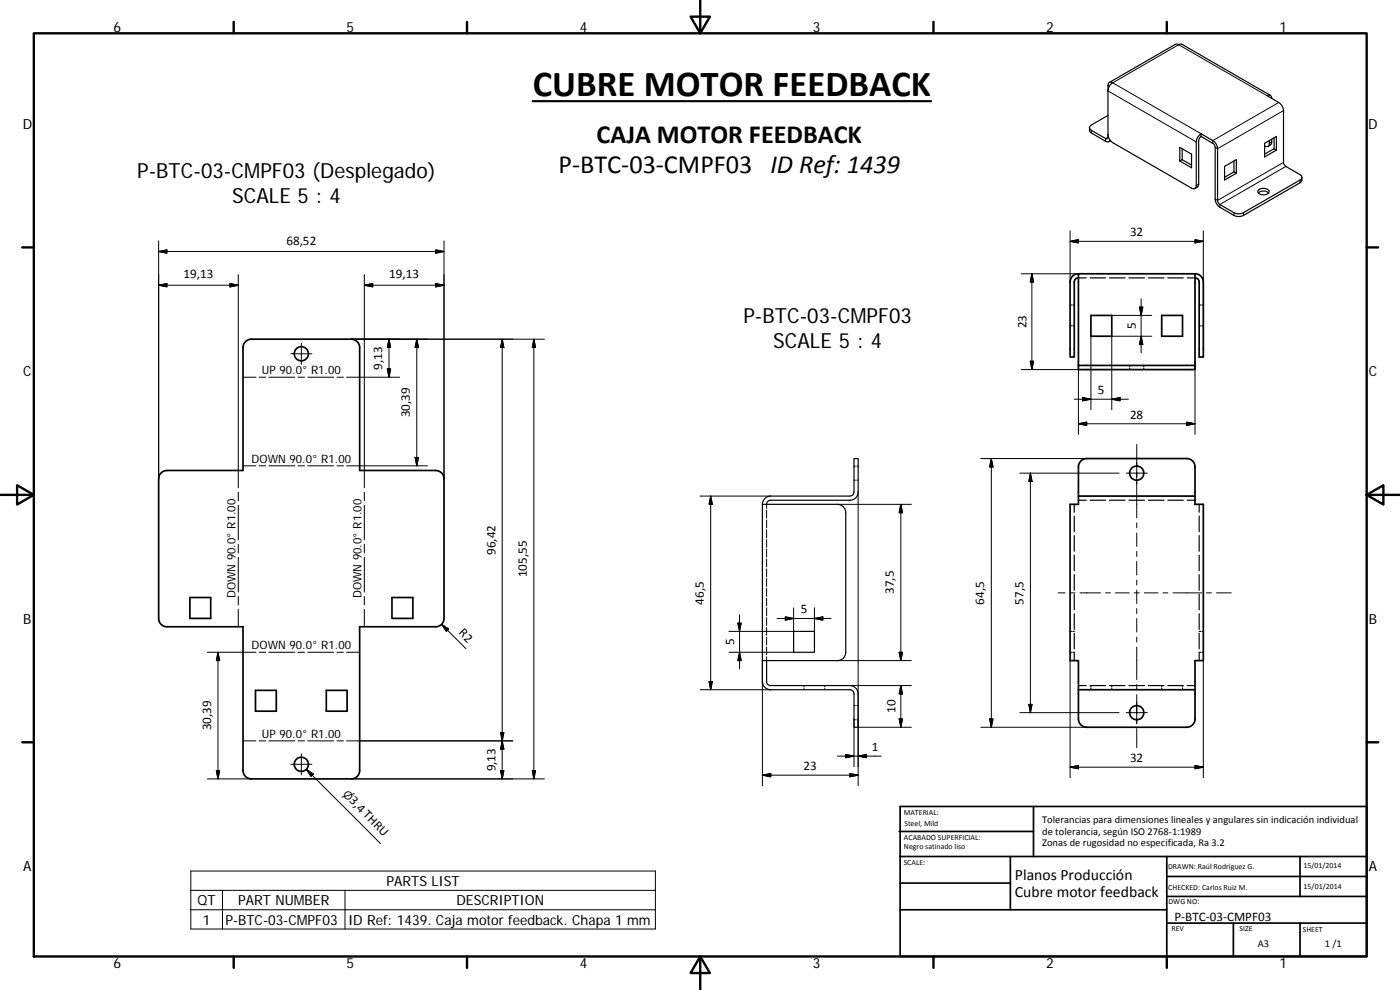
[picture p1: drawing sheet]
<svg xmlns="http://www.w3.org/2000/svg" width="420mm" height="297mm" viewBox="0 0 420 297" stroke-linecap="round" stroke-linejoin="round" font-family="sans-serif">
<g fill="none" stroke="#000" stroke-width=".51">
<path d="M323.6 82.1a2.47 2.47 0 0 0-2.4 2.5v22.5h1.2v-22.5a1.23 1.23 0 0 1 1.2-1.2M327.4 94.6h6.3v6.3h-6.3zM348.6 94.6h6.3v6.3h-6.3zM358.6 82.1v27.5M358.6 82.1h-35v27.5M358.6 82.1a2.47 2.47 0 0 1 2.5 2.5v22.5h-1.2v-22.5a1.23 1.23 0 0 0-1.3-1.2M73.8 102.4l.9-.5 .7-.1h30a2.51 2.51 0 0 1 2.5 2.5v36.9h22.9a2.48 2.48 0 0 1 2.5 2.5v41.8a2.44 2.44 0 0 1-2.5 2.5h-22.9v43.2a2.51 2.51 0 0 1-2.5 2.5h-30a2.51 2.51 0 0 1-2.5-2.5v-43.2h-22.8a2.47 2.47 0 0 1-2.5-2.5v-41.8a2.51 2.51 0 0 1 2.5-2.5h22.8v-36.9l.3-1.1zM323.6 109.6h35v1.3h-35zM323.6 148.8v-8.7a2.51 2.51 0 0 1 2.5-2.5h30.1a2.48 2.48 0 0 1 2.4 2.5v8.7M358.6 148.8v2.5h2.5v46.9h-2.5v8.7M358.6 148.8h-35v2.5h-2.4v46.9h2.4v8.7M57 179.3h6.2v6.2h-6.2z"/>
<path d="M117.6 179.3h6.3v6.2h-6.3zM76.7 207.1h6.2v6.3h-6.2zM97.9 207.1h6.3v6.3h-6.3zM323.6 206.9h35M323.6 206.9v8.8a2.51 2.51 0 0 0 2.5 2.5h30.1a2.48 2.48 0 0 0 2.4-2.5v-8.8M269.8 249.5h40.4M270.1 257h140.1M270.1 242h140.1v45h-140.1zM303.2 257v16M310.2 242v15M350.2 257v30M390.2 257v12"/>
<path d="M270.1 273h80.1M270.1 265h33.1M350.2 277h60M350.2 269h60M350.2 263h60M370.2 277v10M390.2 277v10"/>
<circle cx="90.4" cy="106.1" r="2.13"/>
<circle cx="341.2" cy="142" r="2.12"/>
<circle cx="341.2" cy="213.8" r="2.13"/>
<circle cx="90.4" cy="229.3" r="2.12"/>
</g>
<g fill="none" stroke="#000" stroke-width=".3">
<path d="M327.6 39.1v.8M332.5 27.3l26.5 15.3M332.5 25.7l.4 .2M380.2 28.7l-26.5-15.3-19.8 11.4 26.6 15.3M383.8 30.8l-19.8 11.4v.8M385.2 33.2l-19.8 11.4-.7-.4M332.7 41.3l-.2-.1-.7 .4v.8M359.7 55.2l-.7 .4M381.7 42.6l-.8 .4M385.2 48.7l-19.8 11.4-.7-.4M385.9 49.9l-19.8 11.5v.8M390.2 54v.8"/>
<path d="M47.6 75.5l2.5-.5v1zM47.6 75.5h85.7M47.6 72.3v71.4M130.8 75l2.5 .5-2.5 .5zM133.3 72.3v71.4M321.2 72.4l2.4-.5v1zM321.2 72.4h39.9M321.2 69.2v15.4M358.6 71.9l2.5 .5-2.5 .5zM361.1 69.2v15.4M370.3 63.8v.8M373.2 63.8v.8"/>
<path d="M47.6 85.6l2.5-.5v1zM47.6 85.6h23.9M69 85.1l2.5 .5-2.5 .5zM71.5 82.4v64M109.3 82.4v64M109.3 85.6l2.6-.5v1zM109.3 85.6h24M130.8 85.1l2.5 .5-2.5 .5zM306.5 82.1h17.1M309.7 82.1v28.8M309.7 82.1l.5 2.5h-1zM333.7 94.6h11.9"/>
<path d="M342 92.1h1l-.5 2.5zM342.5 89.6v16.3M72.9 113.2h3.9M77.8 113.2h1.9M80.7 113.2h7.8M87.3 106.2h6.3M89.4 113.2h2M90.4 103v6.3M92.4 113.2h7.7M101.1 113.2h1.9M104 113.2h15.9M105.4 101.8h58"/>
<path d="M116.2 110.7h1l-.5 2.5zM116.7 101.8v11.4M116.7 101.8l.5 2.5h-1zM125.1 101.8v38M125.1 101.8l.5 2.5h-1zM150.7 101.8v131.9M150.7 101.8l.5 2.5h-1zM160.2 101.8v131.9M160.2 101.8l.5 2.5h-1zM306.5 110.9h19.6M309.2 108.4h1l-.5 2.5zM322.4 119.8h16.3"/>
<path d="M323.6 108.4v21.9M324.9 119.3l2.5 .5-2.5 .5zM327.4 100.9v22.1M333.7 119.8l2.4-.5v1zM342.5 100.9l.5 2.5h-1zM345.6 100.9h-11.9v22.1M358.6 108.4v21.9M72.9 139.8h3.9M77.8 139.8h1.9M80.7 139.8h7.8M89.4 139.8h2M92.4 139.8h7.7"/>
<path d="M101.1 139.8h1.9M104 139.8h24.3M124.6 137.3h1l-.5 2.5zM256.3 139.8h.4M257.1 139.8h.4M294.3 137.6h31.8M297.5 137.6v80.6M297.5 137.6l.5 2.5h-1zM323.6 127.1l2.5-.5v1.1zM323.6 127.1h35M341.2 133.3v22.1M356.2 126.6l2.4 .5-2.4 .6z"/>
<path d="M71.5 147.7v2.6M71.5 151.6v10.4M109.3 147.7v2.6M109.3 151.6v10.4M210.1 148.8h21.2M213.3 148.8v58.1M213.3 148.8l.5 2.5h-1zM230.1 151.3v1.2M230.1 153.1v2.3M230.1 156v2.4M230.1 158.9v2.4M251.3 151.3h22.2"/>
<path d="M256.3 144.1h.4M257.1 144.1h.4M257.5 147.6v88.2M270.4 151.3v46.9M270.4 151.3l.5 2.5h-1.1zM306.1 142h29.7M309.2 142v71.8M309.2 142l.5 2.5h-.9zM338 142h6.3M341.2 156.9v1.5M341.2 159.9v4.1M71.5 163.3v2.6"/>
<path d="M71.5 167.2v10.4M71.5 178.9v2.6M109.3 163.3v2.6M109.3 167.2v10.4M109.3 178.9v2.6M230.1 161.9v2.3M230.1 164.8v2.4M230.1 167.7v2.4M230.1 170.7v2.3M230.1 173.6v2.3M230.1 176.5v2.4M230.1 179.5v2.3"/>
<path d="M317.6 177.9h2M321.1 177.9h1.5M324.1 177.9h6.2M331.8 177.9h1.5M334.8 177.9h4.1M340.4 177.9h1.5M341.2 165.4v1.6M341.2 168.5v4M341.2 174v1.5M341.2 177v4.1M343.4 177.9h4.1M349 177.9h1.5"/>
<path d="M352 177.9h8.6M362.1 177.9h1.5M365.1 177.9h4.4M62.2 195.7h14.6M65.4 195.7l.5 2.5h-1zM65.4 195.7v38M71.5 182.8v5.2M77.8 195.7h1.9M80.7 195.7h7.8M89.4 195.7h2M92.4 195.7h7.7M101.1 195.7h1.9"/>
<path d="M104 195.7h3.9M109.3 182.8v5.2M132.5 187.3l2.1 1.4-.6 .7zM132.5 187.3l7.3 7.3M218.8 195.7h19.4M221.4 187h1l-.5 2.4zM221.9 184.4v16.3M221.9 195.7l.5 2.5h-1zM228.8 198.2v37.6M230.1 182.4v2.3M230.1 185.3v2.4M230.1 188.3v2.3"/>
<path d="M230.1 191.2v2.3M230.1 194.1v2.4M230.1 197v1.2M233.2 185.6h16.2M235.7 185.1l2.5 .5-2.5 .5zM238.2 182.4v7h-19.4M244.4 182.4v7M244.4 185.6l2.5-.5v1zM251.3 198.2h22.2M269.8 195.7h1.1l-.5 2.5zM321.2 198.2v35.2M341.2 182.6v1.5"/>
<path d="M341.2 185.6v4.1M341.2 191.2v1.5M341.2 194.1v9.8M361.1 198.2v35.2M150.2 219.8h1l-.5 2.5zM210.1 206.9h21.2M212.8 204.5h1l-.5 2.4zM241.3 205.7v.4M241.3 206.5v.4M247.5 205.7v.4M247.5 206.5v.4M255.1 205.7h18.4"/>
<path d="M256.3 216h.4M256.3 211.7h.4M256.3 215.7v14.3M257.1 216h.4M257.1 211.7h.4M257.5 218.2h16M269.8 215.7h1.1l-.5 2.5zM270.4 205.7v12.5M270.4 205.7l.5 2.5h-1.1zM294.3 218.2h31.8M297 215.7h1l-.5 2.5zM306.1 213.8h29.7"/>
<path d="M308.8 211.3h.9l-.5 2.5zM338 213.8h6.3M341.2 205.4v1.5M341.2 208.4v8.7M341.2 218.6v5.7M62.2 233.7h13.2M64.9 231.2h1l-.5 2.5zM72.9 222.3h3.9M77.8 222.3h1.9M80.7 222.3h7.8M87.3 229.3h6.3M89.4 222.3h2"/>
<path d="M90.4 226.1v6.4M91.9 230.8l2.1 1.4-.7 .7zM91.9 230.8l22.3 22.3M92.4 222.3h7.7M101.1 222.3h1.9M104 222.3h49.9M105.4 233.7h58M150.2 231.2h1l-.5 2.5zM150.7 222.3l.5 2.5h-1zM159.7 231.2h1l-.5 2.5zM228.8 232.6l2.5-.5v1zM228.8 232.6h28.7"/>
<path d="M251.3 226.9h13.2M253.8 226.4l2.5 .5-2.5 .5zM255.1 232.1l2.4 .5-2.4 .5zM257.5 226.9l2.6-.5v1zM321.2 230.2l2.4-.5v1zM321.2 230.2h39.9M358.6 229.7l2.5 .5-2.5 .5zM57.3 261.3h139.4v17.4h-139.4zM57.3 267.1h139.4M57.3 273h139.4M66.8 267.1v11.6M103.5 267.1v11.6"/>
</g>
<g fill="none" stroke="#000" stroke-width=".36">
<path d="M327 38.3v1l.4 .5 4.4 2.6a.89 .89 0 0 0 1.4-.3M332.5 27.3a2.94 2.94 0 0 1 1.4-2.5 .85 .85 0 0 0-1-.1 .85 .85 0 0 0-.4 1l-.1 15.8-.6 .1-4.2-2.5a.85 .85 0 0 1-.6-.8 .85 .85 0 0 1 .6-.8l4.9-2.9M332.9 24.7l20-11.5 .8 .2 .7-.2 26.8 15.4M381.7 29.5a.87 .87 0 0 0-.5-.9 .87 .87 0 0 0-1 .1l3.6 2.1a3 3 0 0 1 1.4 2.4l.1 15.9 .6 .8 4.3 2.5a.85 .85 0 0 1 .5 .8 .85 .85 0 0 1-.5 .8l-17 9.8a3.1 3.1 0 0 1-2.9 0l-4.2-2.4-.6-.9-.1-15.9a3.3 3.3 0 0 0-1.4-2.4l-3.5-2.1M333.3 42.2l-.5 .3M354.1 44.2l3.5 2v4.1l-3.5-2zM354.8 44.6v3.3M354.8 47.9l2.8 1.6M354.8 47.9l-.7 .4M360.5 40.1a3.1 3.1 0 0 0-1.5 2.5v13a.85 .85 0 0 1-.4 1 .85 .85 0 0 1-1-.1l-23.7-13.7a3.1 3.1 0 0 1-1.4-2.5M360.5 40.9l3.6 2.2 .6 .9v15.7a3.1 3.1 0 0 0 1.4 2.5l4.2 2.4a3.3 3.3 0 0 0 2.9 0l17-9.8 .5-.6v-1M360.5 40.9l-.6 .7-.2 .6v13.3l-.2 .5-.9 .6"/>
<path d="M360.5 40.1v.8M367.5 49.9l3.5-2v4.1l-3.5 2zM370.3 48.3v3.3M370.3 51.6l-2.8 1.6M370.3 51.6l.7 .4M377.6 57.9a2.33 2.33 0 0 1 3.1 0M377.8 56.9a2.03 2.03 0 0 1 3.1 .6 1.96 1.96 0 0 1-3.4-.1zM379.5 43l3.6-2.1v4.1l-3.6 2.1zM380.9 42.2v.8a.86 .86 0 0 1-.4 .9 .86 .86 0 0 1-1-.1M381.7 41.8l-.2 1.4-1 .7M382.4 44.6l-2.9 1.6M382.4 44.6l.7 .4"/>
<path d="M382.4 41.4v3.2M321.2 91.5h.4M321.2 97.8h.4M322 91.5h.4M322 97.8h.4M323.6 83.4h2.4M327.1 83.4h4.7M333 83.4h4.6M338.8 83.4h4.7M344.6 83.4h4.7M350.5 83.4h4.6M356.3 83.4h2.3"/>
<path d="M359.9 91.5h.4M359.9 97.8h.4M360.7 91.5h.4M360.7 97.8h.4M339 109.6v.4M339 110.5v.4M343.3 109.6v.4M343.3 110.5v.4M228.8 151.3h22.5a2.51 2.51 0 0 1 2.5 2.5v41.9a2.52 2.52 0 0 1-2.5 2.5h-22.5M228.8 151.3v53.2a2.51 2.51 0 0 0 2.5 2.4h23.8a1.23 1.23 0 0 1 1.2 1.3v10h1.2v-10a2.51 2.51 0 0 0-2.4-2.5h-23.8a1.2 1.2 0 0 1-1.2-1.2v-6.3M230.1 151.3a1.27 1.27 0 0 1 1.2-1.2h23.8a2.51 2.51 0 0 0 2.4-2.5v-10h-1.2v10a1.2 1.2 0 0 1-1.2 1.2h-23.8a2.51 2.51 0 0 0-2.5 2.5M322.4 151.3v2.4"/>
<path d="M322.4 154.9v4.6M323.6 150.1h2.4M327.1 150.1h4.7M333 150.1h4.6M338.8 150.1h4.7M344.6 150.1h4.7M350.5 150.1h4.6M356.3 150.1h2.3M359.9 151.3v2.4M359.9 154.9v4.6M322.4 160.7v4.7M322.4 166.6v4.7"/>
<path d="M322.4 172.4v4.7M322.4 178.3v4.7M359.9 160.7v4.7M359.9 166.6v4.7M359.9 172.4v4.7M359.9 178.3v4.7M238.2 189.4h6.2v6.3h-6.2zM321.2 189.4h.4M321.2 195.7h.4M322 189.4h.4M322 195.7h.4M322.4 184.1v4.7"/>
<path d="M322.4 190v4.7M322.4 195.9v2.3M359.9 184.2v4.6M359.9 190v4.7M359.9 195.9v2.3M359.9 189.4h.4M359.9 195.7h.4M360.7 189.4h.4M360.7 195.7h.4M323.6 205.7h2.4M327.1 205.7h4.7M327.4 205.7v.4"/>
<path d="M327.4 206.5v.4M333 205.7h4.6M333.7 205.7v.4M333.7 206.5v.4M338.8 205.7h4.7M344.6 205.7h4.7M348.6 205.7v.4M348.6 206.5v.4M350.5 205.7h4.6M354.9 205.7v.4M354.9 206.5v.4M356.3 205.7h2.3"/>
</g>
<g fill="none" stroke="#000" stroke-width=".71">
<path d="M10.1 10h400.1v277h-400.1zM70.1 6.6v3.4M140.2 6.6v3.4M207.3 5h5.8l-2.9 5zM210.2 0v10M280.2 6.6v3.4M350.2 6.6v3.4M6.7 74.2h3.4M410.2 74.2h3.4M.2 148.5h9.9M5.1 145.6l5 2.9-5 2.9zM410.2 148.5l5-2.9v5.8z"/>
<path d="M410.2 148.5h9.9M6.7 222.7h3.4M410.2 222.7h3.4M70.1 287v3.4M140.2 287v3.4M210.2 287l2.9 5h-5.8zM210.2 287v10M280.2 287v3.4M350.2 287v3.4"/>
</g>
<g fill="#000" stroke="#000" stroke-width=".3">
<path d="M47.6 75.5l2.5-.5v1zM130.8 75l2.5 .5-2.5 .5zM321.2 72.4l2.4-.5v1zM358.6 71.9l2.5 .5-2.5 .5zM47.6 85.6l2.5-.5v1zM69 85.1l2.5 .5-2.5 .5zM109.3 85.6l2.6-.5v1zM130.8 85.1l2.5 .5-2.5 .5zM309.7 82.1l.5 2.5h-1zM342 92.1h1l-.5 2.5zM116.2 110.7h1l-.5 2.5zM116.7 101.8l.5 2.5h-1z"/>
<path d="M125.1 101.8l.5 2.5h-1zM150.7 101.8l.5 2.5h-1zM160.2 101.8l.5 2.5h-1zM309.2 108.4h1l-.5 2.5zM333.7 119.8l2.4-.5v1zM342.5 100.9l.5 2.5h-1zM124.6 137.3h1l-.5 2.5zM324.9 119.3l2.5 .5-2.5 .5zM323.6 127.1l2.5-.5v1.1zM356.2 126.6l2.4 .5-2.4 .6zM213.3 148.8l.5 2.5h-1zM270.4 151.3l.5 2.5h-1.1z"/>
<path d="M297.5 137.6l.5 2.5h-1zM309.2 142l.5 2.5h-.9zM65.4 195.7l.5 2.5h-1zM132.5 187.3l2.1 1.4-.6 .7zM221.4 187h1l-.5 2.4zM221.9 195.7l.5 2.5h-1zM235.7 185.1l2.5 .5-2.5 .5zM244.4 185.6l2.5-.5v1zM269.8 195.7h1.1l-.5 2.5zM150.2 219.8h1l-.5 2.5zM212.8 204.5h1l-.5 2.4zM269.8 215.7h1.1l-.5 2.5z"/>
<path d="M270.4 205.7l.5 2.5h-1.1zM297 215.7h1l-.5 2.5zM308.8 211.3h.9l-.5 2.5zM64.9 231.2h1l-.5 2.5zM91.9 230.8l2.1 1.4-.7 .7zM150.2 231.2h1l-.5 2.5zM150.7 222.3l.5 2.5h-1zM159.7 231.2h1l-.5 2.5zM228.8 232.6l2.5-.5v1zM253.8 226.4l2.5 .5-2.5 .5zM255.1 232.1l2.4 .5-2.4 .5zM257.5 226.9l2.6-.5v1z"/>
<path d="M321.2 230.2l2.4-.5v1zM358.6 229.7l2.5 .5-2.5 .5z"/>
</g>
<path d="M159.9 30.4h119.5" fill="none" stroke="#000" stroke-width=".63"/>
<text font-size="11" x="159.9" y="28.8">CUBRE MOTOR FEEDBACK</text>
<g font-size="7.9">
<text x="179" y="43">CAJA MOTOR FEEDBACK</text>
<text x="167.6" y="52">P‐BTC‐03‐CMPF03 ID Ref: 1439</text>
</g>
<g font-size="6.3">
<text x="41.2" y="53.4">P-BTC-03-CMPF03 (Desplegado)</text>
<text x="69.6" y="60.9">SCALE 5 : 4</text>
<text x="223.1" y="96.9">P-BTC-03-CMPF03</text>
<text x="232" y="104.4">SCALE 5 : 4</text>
</g>
<g font-size="4.7">
<text x="304.6" y="263.9">Planos Producción</text>
<text x="304.6" y="269.3">Cubre motor feedback</text>
</g>
<g font-size="4.2">
<text x="34" y="9.6">6</text>
<text x="104" y="9.6">5</text>
<text x="174" y="9.6">4</text>
<text x="244" y="9.6">3</text>
<text x="314" y="9.6">2</text>
<text x="384" y="9.6">1</text>
<text x="6.8" y="38.7">D</text>
<text x="410.6" y="38.7">D</text>
<text x="7" y="112.9">C</text>
<text x="410.8" y="112.9">C</text>
<text x="7" y="187.1">B</text>
<text x="410.8" y="187.1">B</text>
<text x="7" y="261.3">A</text>
<text x="410.8" y="261.3">A</text>
<text x="116" y="265.8">PARTS LIST</text>
<text x="59.3" y="271.6">QT</text>
<text x="71.5" y="271.6">PART NUMBER</text>
<text x="137" y="271.6">DESCRIPTION</text>
<text x="60.9" y="277.4">1</text>
<text x="67.7" y="277.4">P-BTC-03-CMPF03</text>
<text x="104.4" y="277.5">ID Ref: 1439. Caja motor feedback. Chapa 1 mm</text>
<text x="34" y="290.4">6</text>
<text x="104" y="290.4">5</text>
<text x="174" y="290.4">4</text>
<text x="244" y="290.4">3</text>
<text x="314" y="290.4">2</text>
<text x="384" y="290.4">1</text>
</g>
<g font-size="3.9">
<text x="339.1" y="70.9">32</text>
<text x="86" y="73.4">68,52</text>
<text x="55.1" y="83.5">19,13</text>
<text x="116.8" y="83.5">19,13</text>
<text x="308.1" y="98.5" transform="rotate(-90 308.1 98.5)">23</text>
<text x="340.9" y="98.8" transform="rotate(-90 340.9 98.8)">5</text>
<text x="114.7" y="111" transform="rotate(-90 114.7 111)">9,13</text>
<text x="329.5" y="118.2">5</text>
<text x="123" y="125.3" transform="rotate(-90 123 125.3)">30,39</text>
<text x="339.1" y="125.6">28</text>
<text x="148.7" y="166.5" transform="rotate(-90 148.7 166.5)">96,42</text>
<text x="158.1" y="173.2" transform="rotate(-90 158.1 173.2)">105,55</text>
<text x="268.3" y="178.2" transform="rotate(-90 268.3 178.2)">37,5</text>
<text x="211.2" y="181.4" transform="rotate(-90 211.2 181.4)">46,5</text>
<text x="240.3" y="184">5</text>
<text x="295.4" y="181.4" transform="rotate(-90 295.4 181.4)">64,5</text>
<text x="307.2" y="181.4" transform="rotate(-90 307.2 181.4)">57,5</text>
<text x="137.5" y="190.1" transform="rotate(45 137.5 190.1)">R2</text>
<text x="220.4" y="193.6" transform="rotate(-90 220.4 193.6)">5</text>
<text x="268.8" y="213.9" transform="rotate(-90 268.8 213.9)">10</text>
<text x="63.4" y="219.2" transform="rotate(-90 63.4 219.2)">30,39</text>
<text x="261.7" y="225.3">1</text>
<text x="148.7" y="231.5" transform="rotate(-90 148.7 231.5)">9,13</text>
<text x="241.2" y="231">23</text>
<text x="339.1" y="228.6">32</text>
<text x="104.7" y="240.5" transform="rotate(45 104.7 240.5)">3,4 THRU</text>
<text x="352.5" y="276.2">P‐BTC‐03‐CMPF03</text>
</g>
<g font-size="3.5">
<text x="78.5" y="112.3">UP 90.0° R1.00</text>
<text x="75.5" y="138.9">DOWN 90.0° R1.00</text>
<text x="70.7" y="179.5" transform="rotate(-90 70.7 179.5)">DOWN 90.0° R1.00</text>
<text x="108.5" y="179.5" transform="rotate(-90 108.5 179.5)">DOWN 90.0° R1.00</text>
<text x="75.5" y="194.8">DOWN 90.0° R1.00</text>
<text x="78.5" y="221.4">UP 90.0° R1.00</text>
</g>
<text font-size="3.3" x="102.7" y="238.5" transform="rotate(45 102.7 238.5)">⌀</text>
<g font-size="3.1">
<text x="312.8" y="246.8">Tolerancias para dimensiones lineales y angulares sin indicación individual</text>
<text x="312.8" y="250.4">de tolerancia, según ISO 2768‐1:1989</text>
<text x="312.8" y="254">Zonas de rugosidad no especificada, Ra 3.2</text>
<text x="377.5" y="284.1">A3</text>
<text x="397.6" y="284.2">1 /1</text>
</g>
<g font-size="2.4">
<text x="271.2" y="244.4">MATERIAL:</text>
<text x="271.3" y="251.9">ACABADO SUPERFICIAL:</text>
<text x="271.4" y="247.9">Steel, Mild</text>
<text x="271.3" y="254.6">Negro satinado liso</text>
<text x="271.2" y="259.7">SCALE:</text>
<text x="350.6" y="260.8">DRAWN: Raúl Rodríguez G.</text>
<text x="391.2" y="260.6">15/01/2014</text>
<text x="350.6" y="267">CHECKED: Carlos Ruiz M.</text>
<text x="391.2" y="266.6">15/01/2014</text>
<text x="350.7" y="271.4">DWG NO:</text>
<text x="351.6" y="279.3">REV</text>
<text x="372" y="279.4">SIZE</text>
<text x="391" y="279.6">SHEET</text>
</g>
</svg>
